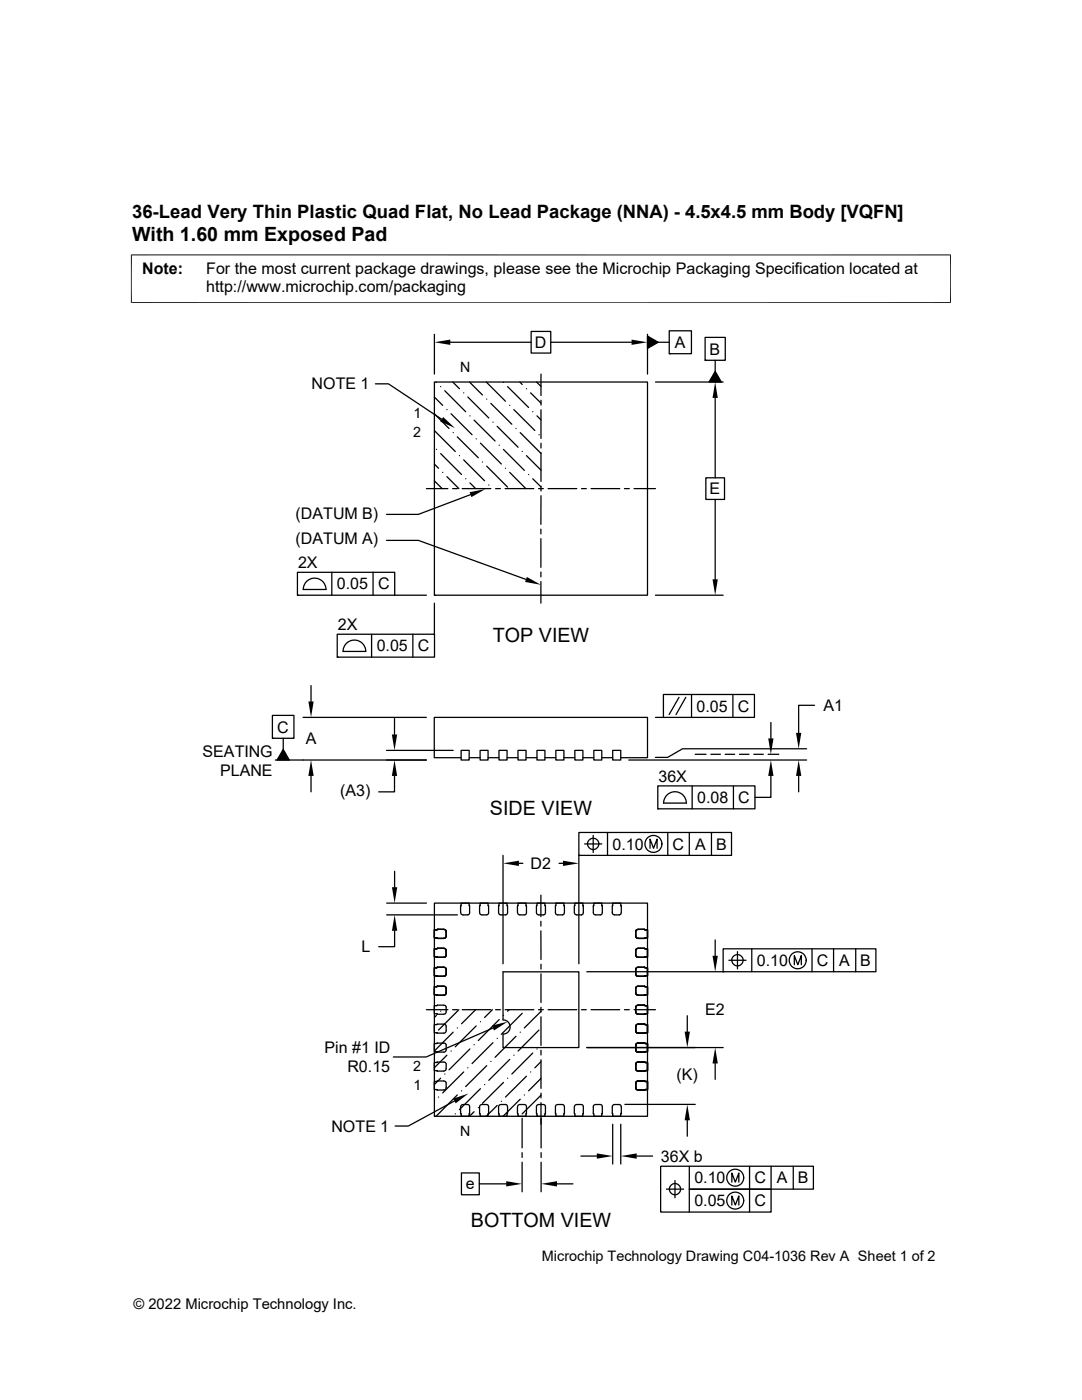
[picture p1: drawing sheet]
<svg xmlns="http://www.w3.org/2000/svg" width="216mm" height="279mm" viewBox="0 0 216 279" stroke-linecap="round" stroke-linejoin="round" font-family="sans-serif">
<g fill="none" stroke="#000" stroke-width=".25">
<path d="M74.9 76.6h2.6l10.6 7.1M86.7 66.7v8M86.7 79.2l1.6 1.7M86.7 76.2h42.5v42.6h-42.5zM87 76.2l.1 .1M87.9 77.2h.1M88.8 78l4.1 4.2M89.9 68.3h16.1M90.3 76.2l1.4 1.4M92.5 78.4h.1M93.3 79.2l4.2 4.2M93.7 76.2l2.6 2.6"/>
<path d="M97 76.2l3.9 3.9M97.1 79.7h.1M100.5 76.3h.1M101.3 77.2l4.2 4.1M103.7 76.2l.5 .5M105.1 77.6h.1M105.9 78.4l2.1 2.1M106 66.1h3.9v4.4h-3.9zM107.1 76.2l.9 .9M107.9 74.7v4.2M107.9 79.9v.9M109.9 68.3h16.1"/>
<path d="M129.2 67.1l2.1 1.2-2.1 1.2zM129.2 66.7v8M130.8 76.2h13.5M131.3 68.3h2.2M133.5 66h4.5v4.6h-4.5zM133.5 70.6h.1M140.7 67.3h4v4.6h-4zM140.7 71.9h.1M142.7 74.1l1.2 2.1h-2.4zM142.7 71.9v2.2M142.7 79.4v16M85.1 97.5h4.3"/>
<path d="M86.7 82.6l2.9 2.9M86.7 85.9l4.1 4.2M86.7 96l1.5 1.5M86.7 92.6l.8 .9M87.1 89.7h.1M87.9 90.5l4.2 4.2M88.3 94.3h.1M89.2 95.1l2.4 2.4M89.2 81.7h.1M90 82.6l4.2 4.2M90.3 97.5h1M90.4 86.3h.1"/>
<path d="M91.2 87.2l4.2 4.2M91.7 90.9h.1M92.2 97.5h5.7M92.5 91.8l4.2 4.1M92.9 95.5h.1M93.8 96.4l1.1 1.1M93.8 83h.1M93.9 98.7l-10.4 4h-6.4M94.6 83.8l4.2 4.2M95 87.6h.1M95.9 88.4l4.1 4.2M96.3 92.2h.1"/>
<path d="M97.1 93l4.2 4.2M97.5 96.8h.1M97.9 80.5l4.2 4.2M98.4 84.2h.1M98.9 97.5h.9M99.2 85.1l4.2 4.2M99.6 88.9h.1M100.5 89.7l4.1 4.2M100.8 97.5h5.7M100.9 93.5h.1M101.7 94.3l3.2 3.2M101.7 80.9h.1"/>
<path d="M102.5 81.7l4.2 4.2M103 85.5h.1M103.8 86.3l4.2 4.2M104.2 90.1h.1M105.1 90.9l2.9 2.9M105.5 94.7h.1M106.3 95.5l1.6 1.7M106.3 82.2h.1M107.1 83l.9 .8M107.5 97.5h.9M107.5 86.8h.1M107.9 81.8v5.7"/>
<path d="M107.9 88.5v.9M107.9 90.4v5.7M107.9 97v1M107.9 98.9v5.7M109.4 97.5h5.7M116 97.5h1M117.9 97.5h5.8M124.6 97.5h1M126.5 97.5h4.3M140.8 95.4h3.8v4.3h-3.8zM142.7 99.7v15.9M59.4 114.2h19.4v4.6h-19.4z"/>
<path d="M59.4 118.8h.1M61.3 115.9a2.27 2.27 0 0 1 2.4-.3 2.27 2.27 0 0 1 1.3 2h-4.5l.2-.9zM66.2 114.2v4.6M74.4 114.2v4.6M77.1 107.8h6.4l21.4 7.8M78.7 118.8h6.4M86.7 118.8h.1M107.9 105.6v1M107.9 107.5v5.7M107.9 114.2v.9M107.9 116.1v4.3M130.8 118.8h13.5"/>
<path d="M62.1 136.8v3.2M67.3 126.6h19.4v4.5h-19.4zM67.3 131.1h.1M69.2 128.3a2.27 2.27 0 0 1 2.5-.3 2.27 2.27 0 0 1 1.3 2h-4.5l.2-.9zM74.1 126.6v4.5M82.4 126.6v4.5M86.7 120.4v6.2M132.4 138.6h18.1v4.6h-18.1zM135.5 139.2l-2 3.4M136.8 139.2l-1.9 3.4M138 138.6v4.6M146.2 138.6v4.6"/>
<path d="M54.4 142.8h4.3v4.5h-4.3zM54.4 147.3h.1M56.5 147.3v2.3M56.5 149.6l1.2 2.1h-2.4zM60.5 143.2h24.6M62.1 154.9v3.1M77.1 149.8h13.3M78.7 154.9v3.1h-3.1M78.7 143.4v3.2M85.1 151.7h-30.2M92 151.2h-5.3v-8h42.5v8h-5.3M92 149.8h1.6v1.9h-1.6z"/>
<path d="M93.6 151.2h2.2M95.8 149.8h1.6v1.9h-1.6zM97.4 151.2h2.2M99.6 149.8h1.6v1.9h-1.6zM101.2 151.2h2.2M103.4 149.8h1.6v1.9h-1.6zM105 151.2h2.1M107.1 149.8h1.6v1.9h-1.6zM108.7 151.2h2.2M110.9 149.8h1.6v1.9h-1.6zM112.5 151.2h2.2M114.7 149.8h1.6v1.9h-1.6z"/>
<path d="M116.3 151.2h2.2M118.5 149.8h1.6v1.9h-1.6zM120.1 151.2h2.2M122.3 149.8h1.6v1.9h-1.6zM125.5 151.7h35.5M130.8 143.2h1.6M131.3 156.8h19.3v4.6h-19.3zM138.1 156.8v4.6M138.7 150.5h2.2M141.8 150.5h1.9M144.7 150.5h1.9M146.3 156.8v4.6"/>
<path d="M147.6 150.5h1.9M150.4 150.5h1.9M153.3 150.5h2.1M153.8 154.9v4.2h-3.2M153.8 144.2v3.2M159.4 154.9v3.1M161 149.4h-24.8l-3 1.8h-2.4M162.5 140.8h-3.1v5.5M78.7 173.9v3.2M100.4 170.7v21.6M103.5 172.3h.8M107.9 178.6v4.3"/>
<path d="M111.5 172.3h.8M115.5 170.7v21.6M115.5 166.1h30.5v4.6h-30.5zM115.5 170.7h.1M116.6 168.4h3.5M118.4 166.7v3.4M119.5 168.4a1.13 1.13 0 0 1-1.6 1 1.13 1.13 0 0 1-.3-1.9 1.13 1.13 0 0 1 1.8 .5l.1 .4M121.2 166.1v4.6M129.7 169.3v-1.8l.7 1.8 .7-1.8v1.8M131.3 161.4h.1M132.4 160.3h4.6M132.4 160.3a2.26 2.26 0 0 1 2.3-2.3 2.26 2.26 0 0 1 2.2 2.3"/>
<path d="M133.2 166.1v4.6M137.5 166.1v4.6M142 166.1v4.6M77.2 180.2h7.9M77.2 182.6h14.1M78.7 185.8v3.1h-3.1M86.7 180.2h42.5v42.6h-42.5zM87.1 193.1h-.4v1.7h1.9M87.1 189.4h-.4v1.6l1.9 .1M87.3 198.6h1.3M88.6 196.8l.4 .3v1.1l-.1 .3-.3 .1 .3-.1 .1-.4M88.6 193l.4 .3v1.2"/>
<path d="M88.6 189.3l.4 .2v1.2M88.6 185.5l.4 .3v1.1l-.1 .3-.3 .1M88.6 185.5l.3 .1 .1 .3M88.6 189.3l.3 .1 .1 .3M88.6 193l.3 .2 .1 .3M88.6 196.8l.3 .2 .1 .3M88.6 196.8l-1.9 .1v1.6l.6 .1M88.6 193l-1.5 .1M88.6 189.3h-1.5M88.6 185.5l-1.9 .1v1.6l1.9 .1M89 194.4l-.1 .3-.3 .1M89 190.6l-.1 .3-.3 .2"/>
<path d="M89 186.8l-.1 .3-.3 .2M89 190.7l-.1 .3-.3 .1M89 194.5l-.1 .3h-.3M91.9 180.8v1.3M91.9 180.8l.1-.6h1.6v2.2l-.3 .2h-1l-.2-.1-.2-.4M97.4 180.7v-.5h-1.6l-.1 1.9 .1 .4 1.3 .1 .3-.2v-1.7M100.4 194h15.1v15.1h-15.1v-2.7a1.42 1.42 0 0 0 1.4-1.4 1.42 1.42 0 0 0-1.4-1.5zM101.2 180.7v-.5h-1.6l-.1 1.9 .1 .4 1.3 .1 .3-.2v-1.7M103.3 180.7v1.4l.1 .4 1.3 .1M103.4 180.7v-.5h1.6l.1 2-.4 .4M107.1 180.7l-.1 1.4 .2 .4 1.3 .1M107.1 180.7v-.5h1.6l.1 2-.3 .4"/>
<path d="M107.9 185.8v5.7M107.9 183.9v.9M107.9 192.4v1M107.9 194.4v5.7M112.5 180.7l.1 .1M112.6 180.7l-.1-.5h-1.6l-.1 1.9 .2 .4 .3 .1h1l.3-.5M112.6 180.8v1.3M114.6 180.8v1.3M114.6 180.8l.1-.6h1.6v2.2l-.3 .2h-1l-.3-.1-.1-.4M117.1 193.9h27.2M120.1 180.7v-.5h-1.6l-.1 1.9 .1 .4 1.3 .1 .3-.2v-1.7M123.9 180.7v-.5h-1.6l-.1 1.9 .1 .4 1.3 .1 .3-.2v-1.7"/>
<path d="M126.9 194.4l.1 .3 .3 .1M126.9 190.6l.1 .3 .3 .2M126.9 186.8l.1 .3 .3 .2M126.9 190.7l.1 .3 .3 .1M126.9 194.5l.1 .3h.3M127.3 196.8l-.4 .3v1.1l.1 .3 .3 .1-.3-.1-.1-.4M127.3 196.8l1.9 .1v1.6l-.6 .1M127.3 193l-.4 .3v1.2M127.3 193l1.5 .1M127.3 189.3l-.4 .2v1.2M127.3 189.3h1.5M127.3 185.5l-.4 .3v1.1l.1 .3 .3 .1"/>
<path d="M127.3 185.5l1.9 .1v1.6l-1.9 .1M127.3 185.5l-.3 .1-.1 .3M127.3 189.3l-.3 .1-.1 .3M127.3 193l-.3 .2-.1 .3M127.3 196.8l-.3 .2-.1 .3M127.3 198.6h1.3M128.8 193.1h.4v1.7h-1.9M128.8 189.4h.4v1.6l-1.9 .1M142.7 187.6v3.2M144.3 189.4h30.5v4.5h-30.5zM144.3 193.9h.1M145.4 191.6h3.5"/>
<path d="M147.2 189.9v3.5M148.3 191.6a1.13 1.13 0 0 1-1.6 1 1.13 1.13 0 0 1-.3-1.8 1.13 1.13 0 0 1 1.8 .4l.1 .4M150 189.4v4.5M158.5 192.5v-1.8l.7 1.8 .7-1.8v1.8M162 189.4v4.5M166.3 189.4v4.5M170.8 189.4v4.5M85.1 201.5h4.3M86.7 215.8l.6-.1 1.6 .1 .1 .3-.1 1.3-.3 .1-1.9-.1zM87.1 202.6l-.4 .5M87.3 204.4h1.3M87.3 200.6h1.3"/>
<path d="M87.3 204.4l-.6 .1v1.6l1.9 .1 .3-.1 .1-1.3-.1-.3-.3-.1M87.3 200.6l-.6 .1v1.6l.6 .1M87.3 202.4h1.3M87.5 218.9h.1M87.9 215.2l-1.2 1.2M87.9 201.8h.1M88.6 200.6l.4 .3v1l-.1 .4-.3 .1M88.8 214.4h.1M89 212.3l-.3-.3h-2v1.7h2.1l.2-.3v-1.1M89 208.5l-.3-.3-2 .1v1.6h2.1l.2-.3v-1M89.2 210.6l-2.5 2.5M90 209.8h.1"/>
<path d="M90.3 201.5h1M90.4 206l-3.7 3.7M90.7 219.7l-9.2 5h-2.7M91.2 218.5l-4.1 4.2M91.2 205.1h.1M91.6 201.5l-4.1 4.1M92.1 217.7h.1M92.2 201.5h5.7M92.5 213.9l-4.2 4.2M93.3 213.1h.1M93.8 209.3l-4.2 4.2M94.6 208.5h.1"/>
<path d="M94.9 201.5l-2.8 2.8M95 204.7l-4.2 4.2M95.9 217.3l-4.2 4.1M95.9 203.9h.1M96.7 216.5h.1M97.1 212.7l-4.2 4.2M97.9 211.8h.1M98.3 201.5l-1.6 1.6M98.4 208.1l-4.2 4.2M98.4 205.2l-13.4 5.7h-6.5M98.9 201.5h.9M99.2 207.2h.1"/>
<path d="M99.6 203.5l-4.2 4.2M100 219.8h.1M100.5 216l-4.2 4.2M100.5 202.6h.1M100.8 201.5h5.7M101.3 215.2h.1M101.6 201.5l-.3 .3M101.7 211.4l-4.2 4.2M102.5 210.6h.1M103 206.8l-4.2 4.2M103.8 219.4l-3.4 3.4M103.8 206h.1"/>
<path d="M104.2 202.2l-4.2 4.2M104.6 218.5h.1M105.1 214.8l-4.2 4.1M105.9 213.9h.1M106.3 210.2l-4.2 4.2M107.1 209.3h.1M107.5 201.5h.9M107.5 205.6l-4.1 4.2M107.9 218.6l-3.7 3.7M107.9 215.2l-2.4 2.5M107.9 211.9l-1.2 1.2M107.9 201.8l-3.3 3.3"/>
<path d="M107.9 201v1M107.9 202.9v5.7M107.9 209.6v.9M107.9 211.5v5.7M107.9 218.2v.9M109.4 201.5h5.7M116 201.5h1M117.1 209.1h27.2M117.9 201.5h5.8M124.6 201.5h1M126.5 201.5h4.3M126.9 217.1l.1 .3 .3 .1"/>
<path d="M126.9 213.3l.1 .3 .3 .1M126.9 209.5l.1 .3 .3 .2M126.9 205.7l.1 .4 .3 .1M126.9 208.6v1.1l.4 .3M126.9 212.3v1.2l.4 .2M126.9 204.9l.1-.4 .3-.1-.4 .3v1.1l.1 .3 .3 .1M126.9 201.1l.1-.4 .3-.1-.4 .3v1.1l.1 .3 .3 .1-.3-.1-.1-.4M127.3 215.8l-.4 .2v1.2l.1 .2 .3 .1M127.3 215.7l1.9 .1v1.6l-1.9 .1M127.3 212h-.3l-.1 .3M127.3 212h1.9v1.7l-1.9 .1M127.3 208.2l-.3 .1-.1 .2"/>
<path d="M127.3 208.2l1.9 .1v1.6l-1.9 .1M127.3 208.2l-.3 .1-.1 .3M127.3 212l-.3 .1-.1 .3M127.3 215.8l-.3 .1-.1 .3M127.3 204.4h1.3M127.3 200.6h1.3M127.3 202.4h1.3M128.6 204.4l.6 .1v1.6l-1.9 .1M128.6 200.6l.6 .1v1.6l-.6 .1M137.1 202.7v3.2M142.7 212.2v3.2M86.7 222.8h.1"/>
<path d="M90.8 222.3h.1M91.9 220.9v1.3M91.9 220.9l.2-.3 .2-.1 1-.1 .3 .2v2.2h-1.6l-.1-.6M92.1 234.1h3.5v4.3h-3.5zM94.6 221.9l-.9 .9M95.4 221h.1M95.6 236.3h5.4M97.4 222.3v-1.7l-.3-.2-1.3 .2-.1 .3 .1 1.9h1.6v-.5M99.2 220.6l-2.2 2.2M101.2 222.3v-1.7l-.3-.2-1.3 .2-.1 .3 .1 1.9h1.6v-.5M104.2 223.2v5.9M104.2 230v1"/>
<path d="M104.2 231.9v5.9M104.7 220.4l-1.3 .2-.1 .3v1.4M104.7 220.4l.4 .4-.1 2h-1.6v-.5M107.1 222.7v.1M107.9 220.1l.1 9M108 230v1M108 231.9v5.9M108.5 220.4l-1.3 .2-.2 .3 .1 1.4M108.5 220.4l.3 .4-.1 2h-1.6v-.5M111.1 236.3h3.2M112.6 220.9l-.3-.4-1-.1-.3 .2-.2 .3 .1 1.9h1.6l.1-.5M112.6 222.2l-.1 .1"/>
<path d="M112.6 220.9v1.3M114.6 220.9v1.3M114.6 220.9l.1-.3 .3-.1 1-.1 .3 .2v2.2h-1.6l-.1-.6M115.9 230.7h3.2M120.1 222.3v-1.7l-.3-.2-1.3 .2-.1 .3 .1 1.9h1.6v-.5M122.3 224.4v7.9M123.9 224.4v7.9M123.9 222.3v-1.7l-.3-.2-1.3 .2-.1 .3 .1 1.9h1.6v-.5M124.7 220.4h14M127 230.7h3.2M133 237.3h3.4M134.7 235.6v3.4"/>
<path d="M137.1 223.6v3.2M137.5 232.7v4.6h16.4v4.6h-22.1v-9.2h30.5v4.6h-24.8v4.6M146 235.9v-1.8l.7 1.8 .7-1.8v1.8M149.6 232.7v9.2M153.9 232.7v4.6M158.3 232.7v4.6M146 240.5v-1.8l.7 1.8 .7-1.8v1.8"/>
<circle cx="130.4" cy="168.4" r="1.69"/>
<circle cx="159.2" cy="191.7" r="1.69"/>
<circle cx="134.7" cy="237.3" r="1.12"/>
<circle cx="146.7" cy="235" r="1.69"/>
<circle cx="146.7" cy="239.6" r="1.69"/>
</g>
<g fill="#000">
<path d="M86.7 68.3l3.2-.5v1zM126 67.8l3.2 .5-3.2 .5zM129.2 67.1l2.1 1.2-2.1 1.2zM142.7 76.2l.5 3.2h-1zM142.7 74.1l1.2 2.1h-2.4zM88.4 83.2l2.4 2.2-3-1.3zM93.7 98.2l3.2-.6-2.8 1.6zM105.1 115.1l2.8 1.6-3.1-.6zM142.2 115.6h1l-.5 3.2zM61.5 140h1.1l-.5 3.2zM56.5 149.6l1.2 2.1h-2.4zM62.1 151.7l.5 3.2h-1.1z"/>
<path d="M78.2 146.6h1l-.5 3.2zM78.7 151.7l.5 3.2h-1zM153.8 151.7l.5 3.2h-1zM153.3 147.4h1l-.5 3.1zM159.4 151.7l.5 3.2h-1.1zM158.8 146.3h1.1l-.5 3.1zM78.2 177.1h1.1l-.6 3.1zM100.4 172.3l3.1-.5v1zM112.3 171.8l3.2 .5-3.2 .5zM78.7 182.6l.6 3.2h-1.1zM142.2 190.8h1l-.5 3.1zM90.4 219.3l3.1-1.1-2.6 2z"/>
<path d="M98.1 204.7l3.2-.8-2.7 1.8zM136.6 205.9h1.1l-.6 3.2zM142.7 209.1l.5 3.1h-1zM101 235.7l3.2 .6-3.2 .5zM108 236.3l3.1-.6v1.1zM119.1 230.2l3.2 .5-3.2 .5zM123.9 230.7l3.1-.5v1zM137.1 220.4l.6 3.2h-1.1z"/>
</g>
<path d="M26.1 50.9h163.7M26.2 50.8v9.7M189.7 50.8v9.7M26.1 60.4h163.7" fill="none" stroke="#000" stroke-width=".2"/>
<g font-size="3.9">
<text x="26.4" y="48">With 1.60 mm Exposed Pad</text>
<text x="98.3" y="128.1">TOP VIEW</text>
<text x="97.8" y="162.6">SIDE VIEW</text>
<text x="93.9" y="244.8">BOTTOM VIEW</text>
</g>
<text font-size="3.7" x="26.4" y="43.5">36-Lead Very Thin Plastic Quad Flat, No Lead Package (NNA) - 4.5x4.5 mm Body [VQFN]</text>
<g font-size="3.2">
<text x="28.4" y="54.6">Note:</text>
<text x="41.1" y="58.3">http://www.microchip.com/packaging</text>
<text x="41.1" y="54.6">For the most current package drawings, please see the Microchip Packaging Specification located at</text>
<text x="106.7" y="69.4">D</text>
<text x="134.7" y="69.4">A</text>
<text x="141.6" y="70.8">B</text>
<text x="62.2" y="77.7">NOTE 1</text>
<text x="141.6" y="98.7">E</text>
<text x="59" y="103.5">(DATUM B)</text>
<text x="59" y="108.6">(DATUM A)</text>
<text x="59.5" y="113.4">2X</text>
<text x="67.2" y="117.6">0.05</text>
<text x="75.4" y="117.6">C</text>
<text x="67.4" y="125.8">2X</text>
<text x="75.2" y="130">0.05</text>
<text x="83.4" y="130">C</text>
<text x="139" y="142">0.05</text>
<text x="147.2" y="142">C</text>
<text x="164.3" y="141.9">A1</text>
<text x="55.3" y="146.2">C</text>
<text x="61" y="148.6">A</text>
<text x="40.4" y="151">SEATING</text>
<text x="43.9" y="154.8">PLANE</text>
<text x="67.9" y="158.8">(A3)</text>
<text x="131.4" y="156.1">36X</text>
<text x="139.1" y="160.3">0.08</text>
<text x="147.3" y="160.3">C</text>
<text x="105.9" y="173.4">D2</text>
<text x="122.2" y="169.6">0.10</text>
<text x="134.2" y="169.6">C</text>
<text x="138.7" y="169.6">A</text>
<text x="142.9" y="169.6">B</text>
<text x="72.1" y="190.1">L</text>
<text x="151" y="192.8">0.10</text>
<text x="163" y="192.8">C</text>
<text x="167.5" y="192.8">A</text>
<text x="171.7" y="192.8">B</text>
<text x="140.7" y="202.6">E2</text>
<text x="64.7" y="210.2">Pin #1 ID</text>
<text x="69.3" y="214">R0.15</text>
<text x="135" y="215.5">(K)</text>
<text x="66.1" y="225.8">NOTE 1</text>
<text x="131.9" y="231.8">36X b</text>
<text x="93" y="237.4">e</text>
<text x="138.6" y="236.2">0.10</text>
<text x="150.5" y="236.2">C</text>
<text x="155" y="236.2">A</text>
<text x="159.2" y="236.2">B</text>
<text x="138.6" y="240.7">0.05</text>
<text x="150.5" y="240.7">C</text>
</g>
<g font-size="2.9">
<text x="108.1" y="251.7">Microchip Technology Drawing C04-1036 Rev A Sheet 1 of 2</text>
<text x="26.6" y="261.3">© 2022 Microchip Technology Inc.</text>
</g>
<g font-size="2.8">
<text x="91.8" y="74.2">N</text>
<text x="82.5" y="83.5">1</text>
<text x="82.5" y="87.3">2</text>
<text x="82.5" y="213.8">2</text>
<text x="82.5" y="217.6">1</text>
<text x="91.8" y="226.8">N</text>
</g>
</svg>
